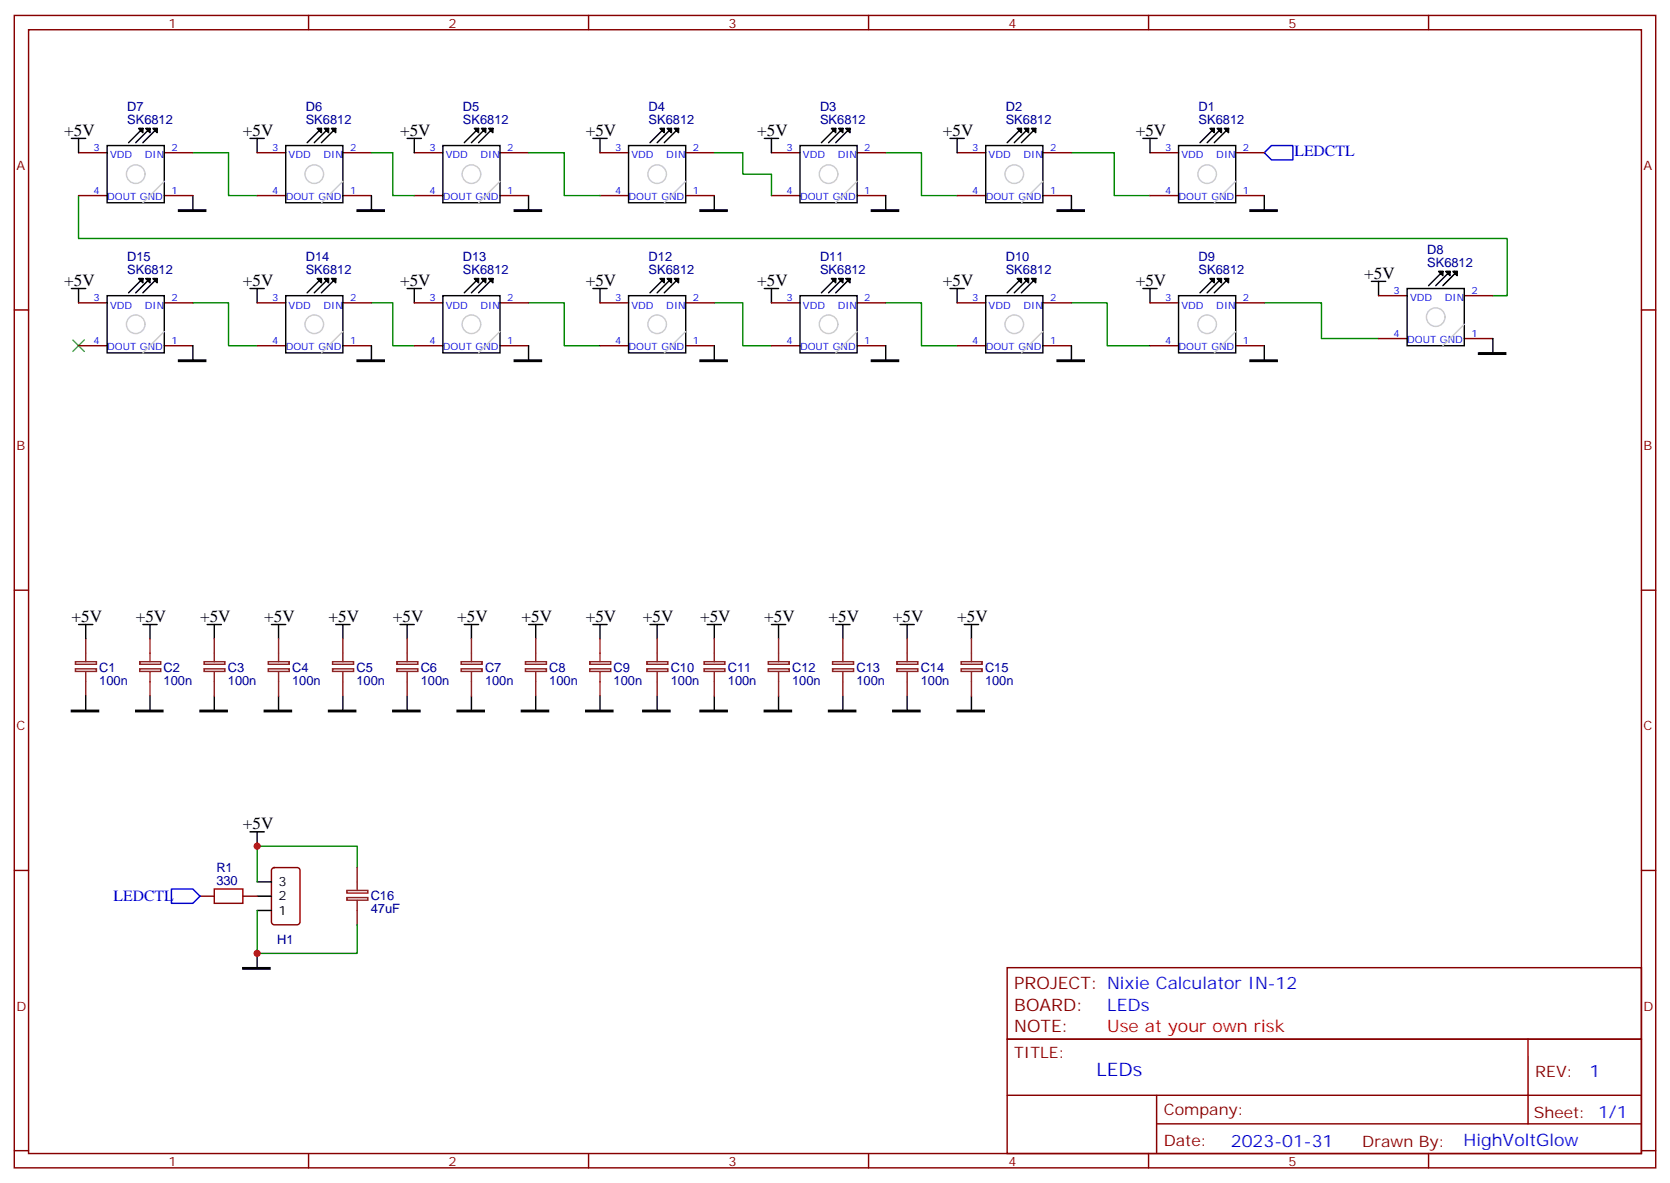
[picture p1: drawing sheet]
<svg xmlns="http://www.w3.org/2000/svg" width="412mm" height="292mm" viewBox="0 0 412 292" stroke-linecap="round" stroke-linejoin="round" font-family="sans-serif">
<g fill="none" stroke="#870000" stroke-width=".35">
<path d="M3.5 3.8h405.4v284.3h-405.4zM7.1 7.3h398.2v277.3h-398.2zM76.2 3.8v3.5M145.3 3.8v3.5M214.5 3.8v3.5M283.6 3.8v3.5M352.8 3.8v3.5M19.4 37.7h7.1M40.6 37.7h7M63.5 37.7h7.1M84.7 37.7h7M102.3 37.7h7.1"/>
<path d="M123.5 37.7h7M148.2 37.7h7M169.3 37.7h7.1M190.5 37.7h7.1M211.7 37.7h7M236.4 37.7h7M257.5 37.7h7.1M284 37.7h7M305.2 37.7h7M19.4 48.3h7.1M40.6 48.3h7M63.5 48.3h7.1"/>
<path d="M84.7 48.3h7M102.3 48.3h7.1M123.5 48.3h7M148.2 48.3h7M169.3 48.3h7.1M190.5 48.3h7.1M211.7 48.3h7M236.4 48.3h7M257.5 48.3h7.1M284 48.3h7M305.2 48.3h7M3.5 76.5h3.6"/>
<path d="M19.4 74.7h7.1M40.6 74.7h7M63.5 74.7h7.1M84.7 74.7h7M102.3 74.7h7.1M123.5 74.7h7M148.2 74.7h7M169.3 74.7h7.1M190.5 74.7h7.1M211.7 74.7h7M236.4 74.7h7M257.5 74.7h7.1"/>
<path d="M284 74.7h7M305.2 74.7h7M340.4 73h7.1M361.6 73h7.1M405.3 76.5h3.6M19.4 85.3h7.1M40.6 85.3h7M63.5 85.3h7.1M84.7 85.3h7M102.3 85.3h7.1M123.5 85.3h7M148.2 85.3h7"/>
<path d="M169.3 85.3h7.1M190.5 85.3h7.1M211.7 85.3h7M236.4 85.3h7M257.5 85.3h7.1M284 85.3h7M305.2 85.3h7M340.4 83.5h7.1M361.6 83.5h7.1M3.5 145.6h3.6M405.3 145.6h3.6M3.5 214.8h3.6"/>
<path d="M67.3 214.3l.4-.2h5.7a.71 .71 0 0 1 .7 .7v12.7a.76 .76 0 0 1-.7 .7h-5.7a.76 .76 0 0 1-.7-.7v-12.7zM405.3 214.8h3.6M49.4 221.1h3.5M60 221.1h3.5M248.7 238.8h156.6v17.6h-156.6zM248.7 256.4h156.6v28.2h-156.6zM377.3 256.4v20.9M248.7 270.2h156.5M285.6 277.3h119.6M285.6 270.2v14.2M3.5 283.9h3.6M76.2 284.6v3.5"/>
<path d="M145.3 284.6v3.5M214.5 284.6v3.5M283.6 284.6v3.5M352.8 284.6v3.5M405.3 283.9h3.6"/>
</g>
<g fill="none" stroke="#000" stroke-width=".35">
<path d="M17.6 34.1h3.6M19.4 34.1v3.6M26.5 35.9h14.1v14.1h-14.1zM34.6 31.7l.3 .7 .4-.7h-1.1l1.1 1v-1l-3.6 3.5M36.3 31.7l.4 .7 .3-.7h-1l1 1v-1l-3.5 3.5M38.1 31.7l.4 .7 .3-.7h-1.1l1.1 1v-1l-3.5 3.5M61.7 34.1h3.6M63.5 34.1v3.6M70.6 35.9h14.1v14.1h-14.1zM78.7 31.7l.3 .7 .4-.7h-1.1l1.1 1v-1l-3.6 3.5M80.4 31.7l.4 .7 .3-.7h-1l1 1v-1l-3.5 3.5M82.2 31.7l.3 .7 .4-.7h-1.1l1.1 1v-1l-3.5 3.5"/>
<path d="M100.5 34.1h3.6M102.3 34.1v3.6M109.4 35.9h14.1v14.1h-14.1zM117.5 31.7l.3 .7 .4-.7h-1.1l1.1 1v-1l-3.5 3.5M119.2 31.7l.4 .7 .3-.7h-1l1 1v-1l-3.5 3.5M121 31.7l.4 .7 .3-.7h-1.1l1.1 1v-1l-3.5 3.5M146.4 34.1h3.5M148.2 34.1v3.6M155.2 35.9h14.1v14.1h-14.1zM163.3 31.7l.4 .7 .3-.7h-1l1 1v-1l-3.5 3.5M165.1 31.7l.4 .7 .3-.7h-1.1l1.1 1v-1l-3.5 3.5M166.9 31.7l.3 .7 .4-.7h-1.1l1.1 1v-1l-3.6 3.5"/>
<path d="M188.7 34.1h3.6M190.5 34.1v3.6M197.6 35.9h14.1v14.1h-14.1zM205.7 31.7l.3 .7 .4-.7h-1.1l1.1 1v-1l-3.6 3.5M207.4 31.7l.4 .7 .3-.7h-1l1 1v-1l-3.5 3.5M209.2 31.7l.3 .7 .4-.7h-1.1l1.1 1v-1l-3.5 3.5M234.6 34.1h3.5M236.4 34.1v3.6M243.4 35.9h14.1v14.1h-14.1zM251.5 31.7l.4 .7 .3-.7h-1l1 1v-1l-3.5 3.5M253.3 31.7l.3 .7 .4-.7h-1.1l1.1 1v-1l-3.5 3.5M255.1 31.7l.3 .7 .4-.7h-1.1l1.1 1v-1l-3.6 3.5"/>
<path d="M282.2 34.1h3.6M284 34.1v3.6M291 35.9h14.2v14.1h-14.2zM299.2 31.7l.3 .7 .4-.7h-1.1l1.1 1v-1l-3.6 3.5M300.9 31.7l.4 .7 .3-.7h-1l1 1v-1l-3.5 3.5M302.7 31.7l.3 .7 .4-.7h-1.1l1.1 1v-1l-3.5 3.5M47.6 48.3v3.5M91.7 48.3v3.5M130.5 48.3v3.5M176.4 48.3v3.5M218.7 48.3v3.5M264.6 48.3v3.5"/>
<path d="M312.2 48.3v3.5M17.6 71.2h3.6M19.4 71.2v3.5M26.5 73h14.1v14.1h-14.1zM34.6 68.7l.3 .7 .4-.7h-1.1l1.1 1.1v-1.1l-3.6 3.5M36.3 68.7l.4 .7 .3-.7h-1l1 1.1v-1.1l-3.5 3.5M38.1 68.7l.4 .7 .3-.7h-1.1l1.1 1.1v-1.1l-3.5 3.5M61.7 71.2h3.6M63.5 71.2v3.5M70.6 73h14.1v14.1h-14.1zM78.7 68.7l.3 .7 .4-.7h-1.1l1.1 1.1v-1.1l-3.6 3.5M80.4 68.7l.4 .7 .3-.7h-1l1 1.1v-1.1l-3.5 3.5"/>
<path d="M82.2 68.7l.3 .7 .4-.7h-1.1l1.1 1.1v-1.1l-3.5 3.5M100.5 71.2h3.6M102.3 71.2v3.5M109.4 73h14.1v14.1h-14.1zM117.5 68.7l.3 .7 .4-.7h-1.1l1.1 1.1v-1.1l-3.5 3.5M119.2 68.7l.4 .7 .3-.7h-1l1 1.1v-1.1l-3.5 3.5M121 68.7l.4 .7 .3-.7h-1.1l1.1 1.1v-1.1l-3.5 3.5M146.4 71.2h3.5M148.2 71.2v3.5M155.2 73h14.1v14.1h-14.1zM163.3 68.7l.4 .7 .3-.7h-1l1 1.1v-1.1l-3.5 3.5M165.1 68.7l.4 .7 .3-.7h-1.1l1.1 1.1v-1.1l-3.5 3.5"/>
<path d="M166.9 68.7l.3 .7 .4-.7h-1.1l1.1 1.1v-1.1l-3.6 3.5M188.7 71.2h3.6M190.5 71.2v3.5M197.6 73h14.1v14.1h-14.1zM205.7 68.7l.3 .7 .4-.7h-1.1l1.1 1.1v-1.1l-3.6 3.5M207.4 68.7l.4 .7 .3-.7h-1l1 1.1v-1.1l-3.5 3.5M209.2 68.7l.3 .7 .4-.7h-1.1l1.1 1.1v-1.1l-3.5 3.5M234.6 71.2h3.5M236.4 71.2v3.5M243.4 73h14.1v14.1h-14.1zM251.5 68.7l.4 .7 .3-.7h-1l1 1.1v-1.1l-3.5 3.5M253.3 68.7l.3 .7 .4-.7h-1.1l1.1 1.1v-1.1l-3.5 3.5"/>
<path d="M255.1 68.7l.3 .7 .4-.7h-1.1l1.1 1.1v-1.1l-3.6 3.5M282.2 71.2h3.6M284 71.2v3.5M291 73h14.2v14.1h-14.2zM299.2 68.7l.3 .7 .4-.7h-1.1l1.1 1.1v-1.1l-3.6 3.5M300.9 68.7l.4 .7 .3-.7h-1l1 1.1v-1.1l-3.5 3.5M302.7 68.7l.3 .7 .4-.7h-1.1l1.1 1.1v-1.1l-3.5 3.5M338.7 69.4h3.5M340.4 69.4v3.6M347.5 71.2h14.1v14.1h-14.1zM355.6 67l.4 .7 .3-.7h-1.1l1.1 1v-1l-3.5 3.5M357.4 67l.3 .7 .4-.7h-1.1l1.1 1v-1l-3.6 3.5"/>
<path d="M359.1 67l.4 .7 .3-.7h-1l1 1v-1l-3.5 3.5M47.6 85.3v3.5M91.7 85.3v3.5M130.5 85.3v3.5M176.4 85.3v3.5M218.7 85.3v3.5M264.6 85.3v3.5M312.2 85.3v3.5M368.7 83.5v3.6M19.4 154.1h3.5M21.2 154.1v3.5M35.3 154.1h3.5"/>
<path d="M37 154.1v3.5M51.2 154.1h3.5M52.9 154.1v3.5M67 154.1h3.6M68.8 154.1v3.5M82.9 154.1h3.5M84.7 154.1v3.5M98.8 154.1h3.5M100.5 154.1v3.5M114.7 154.1h3.5M116.4 154.1v3.5M130.5 154.1h3.6"/>
<path d="M132.3 154.1v3.5M146.4 154.1h3.5M148.2 154.1v3.5M160.5 154.1h3.5M162.3 154.1v3.5M174.6 154.1h3.6M176.4 154.1v3.5M190.5 154.1h3.5M192.3 154.1v3.5M206.4 154.1h3.5M208.1 154.1v3.5M222.2 154.1h3.6"/>
<path d="M224 154.1v3.5M238.1 154.1h3.6M239.9 154.1v3.5M21.2 171.7v3.6M37 171.7v3.6M52.9 171.7v3.6M68.8 171.7v3.6M84.7 171.7v3.6M100.5 171.7v3.6M116.4 171.7v3.6M132.3 171.7v3.6M148.2 171.7v3.6"/>
<path d="M162.3 171.7v3.6M176.4 171.7v3.6M192.3 171.7v3.6M208.1 171.7v3.6M224 171.7v3.6M239.9 171.7v3.6M61.7 205.2h3.6M63.5 217.6h3.5M63.5 205.2v3.6M63.5 224.6h3.5M63.5 221.1h3.5M63.5 235.2v3.6"/>
</g>
<g fill="#000" stroke="#000" stroke-width=".35">
<path d="M44.1 51.8h6.7v.3h-6.7zM88.2 51.8h6.7v.3h-6.7zM127 51.8h6.7v.3h-6.7zM172.9 51.8h6.7v.3h-6.7zM215.2 51.8h6.7v.3h-6.7zM261.1 51.8h6.7v.3h-6.7zM308.7 51.8h6.7v.3h-6.7zM44.1 88.8h6.7v.4h-6.7zM88.2 88.8h6.7v.4h-6.7zM127 88.8h6.7v.4h-6.7zM172.9 88.8h6.7v.4h-6.7zM215.2 88.8h6.7v.4h-6.7z"/>
<path d="M261.1 88.8h6.7v.4h-6.7zM308.7 88.8h6.7v.4h-6.7zM365.1 87.1h6.7v.3h-6.7zM17.6 175.3h6.7v.3h-6.7zM33.5 175.3h6.7v.3h-6.7zM49.4 175.3h6.7v.3h-6.7zM65.3 175.3h6.7v.3h-6.7zM81.1 175.3h6.7v.3h-6.7zM97 175.3h6.7v.3h-6.7zM112.9 175.3h6.7v.3h-6.7zM128.8 175.3h6.7v.3h-6.7zM144.6 175.3h6.7v.3h-6.7z"/>
<path d="M158.7 175.3h6.8v.3h-6.8zM172.9 175.3h6.7v.3h-6.7zM188.7 175.3h6.7v.3h-6.7zM204.6 175.3h6.7v.3h-6.7zM220.5 175.3h6.7v.3h-6.7zM236.4 175.3h6.7v.3h-6.7zM60 238.8h6.7v.3h-6.7z"/>
</g>
<g fill="none" stroke="#008700" stroke-width=".35">
<path d="M47.6 37.7h8.8v10.6h7.1M91.7 37.7h5.3v10.6h5.3M130.5 37.7h8.8v10.6h8.9M176.4 37.7h7v5.3h7.1v5.3M218.7 37.7h8.8v10.6h8.9M264.6 37.7h10.6v10.6h8.8M19.4 48.3v10.5h352.8v14.2h-3.5M47.6 74.7h8.8v10.6h7.1M91.7 74.7h5.3v10.6h5.3M130.5 74.7h8.8v10.6h8.9M176.4 74.7h7v10.6h7.1M218.7 74.7h8.8v10.6h8.9"/>
<path d="M264.6 74.7h8.8v10.6h10.6M312.2 74.7h14.1v8.8h14.1M88.2 214.1v-5.3h-24.7v8.8M63.5 224.6v10.6h24.7v-7"/>
</g>
<path d="M18 83.9l2.8 2.8M20.8 83.9l-2.8 2.8" fill="none" stroke="#3c3" stroke-width=".35"/>
<g fill="none" stroke="#ccc" stroke-width=".35">
<path d="M40.6 44.7l-5.3 5.3M84.7 44.7l-5.3 5.3M123.5 44.7l-5.3 5.3M169.3 44.7l-5.3 5.3M211.7 44.7l-5.3 5.3M257.5 44.7l-5.3 5.3M305.2 44.7l-5.3 5.3M40.6 81.8l-5.3 5.3M84.7 81.8l-5.3 5.3M123.5 81.8l-5.3 5.3M169.3 81.8l-5.3 5.3M211.7 81.8l-5.3 5.3"/>
<path d="M257.5 81.8l-5.3 5.3M305.2 81.8l-5.3 5.3M361.6 80l-5.3 5.3"/>
<circle cx="33.5" cy="43" r="2.29"/>
<circle cx="77.6" cy="43" r="2.29"/>
<circle cx="116.4" cy="43" r="2.29"/>
<circle cx="162.3" cy="43" r="2.29"/>
<circle cx="204.6" cy="43" r="2.29"/>
<circle cx="250.5" cy="43" r="2.29"/>
<circle cx="298.1" cy="43" r="2.29"/>
<circle cx="354.5" cy="78.2" r="2.29"/>
<circle cx="33.5" cy="80" r="2.29"/>
<circle cx="77.6" cy="80" r="2.29"/>
<circle cx="116.4" cy="80" r="2.29"/>
<circle cx="162.3" cy="80" r="2.29"/>
<circle cx="204.6" cy="80" r="2.29"/>
<circle cx="250.5" cy="80" r="2.29"/>
<circle cx="298.1" cy="80" r="2.29"/>
</g>
<path d="M312.2 37.7l1.8-1.8h5.3v3.5h-5.3zM42.3 219.4h5.3l1.8 1.7-1.8 1.8h-5.3z" fill="none" stroke="#00f" stroke-width=".35"/>
<g fill="none" stroke="#8c2424" stroke-width=".35">
<path d="M21.2 157.6v5.7M37 157.6v5.7M52.9 157.6v5.7M68.8 157.6v5.7M84.7 157.6v5.7M100.5 157.6v5.7M116.4 157.6v5.7M132.3 157.6v5.7M148.2 157.6v5.7M162.3 157.6v5.7M176.4 157.6v5.7M192.3 157.6v5.7"/>
<path d="M208.1 157.6v5.7M224 157.6v5.7M239.9 157.6v5.7M18.6 165h5.2v.7h-5.2zM18.6 163.3h5.2v.6h-5.2zM21.2 165.7v6M34.5 165h5.2v.7h-5.2zM34.5 163.3h5.2v.6h-5.2zM37 165.7v6M50.4 165h5.2v.7h-5.2zM50.4 163.3h5.2v.6h-5.2zM52.9 165.7v6"/>
<path d="M66.3 165h5.1v.7h-5.1zM66.3 163.3h5.1v.6h-5.1zM68.8 165.7v6M82.1 165h5.2v.7h-5.2zM82.1 163.3h5.2v.6h-5.2zM84.7 165.7v6M98 165h5.2v.7h-5.2zM98 163.3h5.2v.6h-5.2zM100.5 165.7v6M113.9 165h5.2v.7h-5.2zM113.9 163.3h5.2v.6h-5.2zM116.4 165.7v6"/>
<path d="M129.8 165h5.1v.7h-5.1zM129.8 163.3h5.1v.6h-5.1zM132.3 165.7v6M145.6 165h5.2v.7h-5.2zM145.6 163.3h5.2v.6h-5.2zM148.2 165.7v6M159.7 165h5.2v.7h-5.2zM159.7 163.3h5.2v.6h-5.2zM162.3 165.7v6M173.8 165h5.2v.7h-5.2zM173.8 163.3h5.2v.6h-5.2zM176.4 165.7v6"/>
<path d="M189.7 165h5.2v.7h-5.2zM189.7 163.3h5.2v.6h-5.2zM192.3 165.7v6M205.6 165h5.2v.7h-5.2zM205.6 163.3h5.2v.6h-5.2zM208.1 165.7v6M221.5 165h5.2v.7h-5.2zM221.5 163.3h5.2v.6h-5.2zM224 165.7v6M237.3 165h5.2v.7h-5.2zM237.3 163.3h5.2v.6h-5.2zM239.9 165.7v6"/>
<path d="M85.7 219.7h5.1v.6h-5.1zM88.2 214.1v5.6M85.7 221.5h5.1v.6h-5.1zM88.2 222.2v6"/>
</g>
<path d="M52.9 219.4h7.1v3.5h-7.1z" fill="none" stroke="#a10000" stroke-width=".35"/>
<g fill="#c00">
<circle cx="63.5" cy="235.2" r=".88"/>
<circle cx="63.5" cy="208.8" r=".88"/>
</g>
<text font-size="4.6" fill="#00f" x="270.8" y="265.4">LEDs</text>
<g font-size="4.2">
<text x="15.9" y="33.4">+5V</text>
<text x="60" y="33.4">+5V</text>
<text x="98.8" y="33.4">+5V</text>
<text x="144.6" y="33.4">+5V</text>
<text x="187" y="33.4">+5V</text>
<text x="232.8" y="33.4">+5V</text>
<text x="280.5" y="33.4">+5V</text>
<text x="15.9" y="70.5">+5V</text>
<text x="60" y="70.5">+5V</text>
<text x="98.8" y="70.5">+5V</text>
<text x="144.6" y="70.5">+5V</text>
<text x="187" y="70.5">+5V</text>
<text x="232.8" y="70.5">+5V</text>
<text x="280.5" y="70.5">+5V</text>
<text x="336.9" y="68.7">+5V</text>
<text x="17.6" y="153.4">+5V</text>
<text x="33.5" y="153.4">+5V</text>
<text x="49.4" y="153.4">+5V</text>
<text x="65.3" y="153.4">+5V</text>
<text x="81.1" y="153.4">+5V</text>
<text x="97" y="153.4">+5V</text>
<text x="112.9" y="153.4">+5V</text>
<text x="128.8" y="153.4">+5V</text>
<text x="144.6" y="153.4">+5V</text>
<text x="158.7" y="153.4">+5V</text>
<text x="172.9" y="153.4">+5V</text>
<text x="188.7" y="153.4">+5V</text>
<text x="204.6" y="153.4">+5V</text>
<text x="220.5" y="153.4">+5V</text>
<text x="236.4" y="153.4">+5V</text>
<text x="60" y="204.5">+5V</text>
</g>
<g font-size="4.2" fill="#800">
<text x="250.5" y="244.1">PROJECT: Nixie Calculator IN-12</text>
<text x="250.5" y="249.3">BOARD:</text>
<text x="250.5" y="254.6">NOTE:</text>
</g>
<g font-size="4.2" fill="#00f">
<text x="273.4" y="249.3">LEDs</text>
<text x="392.5" y="265.7">1</text>
<text x="304" y="283">2023-01-31</text>
<text x="361.4" y="282.9">HighVoltGlow</text>
</g>
<text font-size="4.2" fill="#f00" x="273.4" y="254.6">Use at your own risk</text>
<g font-size="3.9" fill="#00f">
<text x="319.7" y="38.4">LEDCTL</text>
<text x="28" y="222.4">LEDCTL</text>
</g>
<g font-size="3.9" fill="#800">
<text x="250.5" y="261">TITLE:</text>
<text x="379.1" y="265.7">REV:</text>
<text x="287.4" y="275.2">Company:</text>
<text x="378.7" y="275.8">Sheet: 1/1</text>
<text x="287.4" y="282.9">Date:</text>
<text x="336.4" y="282.9">Drawn By:</text>
</g>
<g font-size="3.2" fill="#800">
<text x="41.6" y="6.8">1</text>
<text x="110.8" y="6.8">2</text>
<text x="179.9" y="6.8">3</text>
<text x="249.1" y="6.8">4</text>
<text x="318.2" y="6.8">5</text>
<text x="4.1" y="41.9">A</text>
<text x="405.9" y="41.9">A</text>
<text x="4.1" y="111.1">B</text>
<text x="405.9" y="111.1">B</text>
<text x="4.1" y="180.2">C</text>
<text x="405.9" y="180.2">C</text>
<text x="4.1" y="249.3">D</text>
<text x="405.9" y="249.3">D</text>
<text x="41.6" y="287.6">1</text>
<text x="110.8" y="287.6">2</text>
<text x="179.9" y="287.6">3</text>
<text x="249.1" y="287.6">4</text>
<text x="318.2" y="287.6">5</text>
</g>
<g font-size="3.2" fill="#000080">
<text x="31.4" y="27.4">D7</text>
<text x="75.5" y="27.4">D6</text>
<text x="114.3" y="27.4">D5</text>
<text x="160.2" y="27.4">D4</text>
<text x="202.5" y="27.4">D3</text>
<text x="248.4" y="27.4">D2</text>
<text x="296" y="27.4">D1</text>
<text x="31.4" y="30.6">SK6812</text>
<text x="75.5" y="30.6">SK6812</text>
<text x="114.3" y="30.6">SK6812</text>
<text x="160.2" y="30.6">SK6812</text>
<text x="202.5" y="30.6">SK6812</text>
<text x="248.4" y="30.6">SK6812</text>
<text x="296" y="30.6">SK6812</text>
<text x="31.4" y="64.4">D15</text>
<text x="75.5" y="64.4">D14</text>
<text x="114.3" y="64.4">D13</text>
<text x="160.2" y="64.4">D12</text>
<text x="202.5" y="64.4">D11</text>
<text x="248.4" y="64.4">D10</text>
<text x="296" y="64.4">D9</text>
<text x="352.4" y="65.9">SK6812</text>
<text x="352.4" y="62.7">D8</text>
<text x="31.4" y="67.7">SK6812</text>
<text x="75.5" y="67.7">SK6812</text>
<text x="114.3" y="67.7">SK6812</text>
<text x="160.2" y="67.7">SK6812</text>
<text x="202.5" y="67.7">SK6812</text>
<text x="248.4" y="67.7">SK6812</text>
<text x="296" y="67.7">SK6812</text>
<text x="24.5" y="165.8">C1</text>
<text x="40.4" y="165.8">C2</text>
<text x="56.3" y="165.8">C3</text>
<text x="72.1" y="165.8">C4</text>
<text x="88" y="165.8">C5</text>
<text x="103.9" y="165.8">C6</text>
<text x="119.8" y="165.8">C7</text>
<text x="135.6" y="165.8">C8</text>
<text x="151.5" y="165.8">C9</text>
<text x="165.6" y="165.8">C10</text>
<text x="179.7" y="165.8">C11</text>
<text x="195.6" y="165.8">C12</text>
<text x="211.5" y="165.8">C13</text>
<text x="227.4" y="165.8">C14</text>
<text x="243.2" y="165.8">C15</text>
<text x="24.5" y="169">100n</text>
<text x="40.4" y="169">100n</text>
<text x="56.3" y="169">100n</text>
<text x="72.1" y="169">100n</text>
<text x="88" y="169">100n</text>
<text x="103.9" y="169">100n</text>
<text x="119.8" y="169">100n</text>
<text x="135.6" y="169">100n</text>
<text x="151.5" y="169">100n</text>
<text x="165.6" y="169">100n</text>
<text x="179.7" y="169">100n</text>
<text x="195.6" y="169">100n</text>
<text x="211.5" y="169">100n</text>
<text x="227.4" y="169">100n</text>
<text x="243.2" y="169">100n</text>
<text x="53.4" y="215.1">R1</text>
<text x="53.4" y="218.3">330</text>
<text x="91.5" y="225.4">47uF</text>
<text x="91.5" y="222.2">C16</text>
<text x="68.5" y="232.8">H1</text>
</g>
<g font-size="3.2">
<text x="68.8" y="218.7">3</text>
<text x="68.8" y="225.7">1</text>
<text x="68.8" y="222.2">2</text>
</g>
<g font-size="2.5" fill="#00f">
<text x="23.1" y="37.3">3</text>
<text x="27.2" y="39.1">VDD</text>
<text x="35.8" y="39.1">DIN</text>
<text x="42.3" y="37.3">2</text>
<text x="67.2" y="37.3">3</text>
<text x="71.3" y="39.1">VDD</text>
<text x="79.9" y="39.1">DIN</text>
<text x="86.4" y="37.3">2</text>
<text x="106" y="37.3">3</text>
<text x="110.1" y="39.1">VDD</text>
<text x="118.7" y="39.1">DIN</text>
<text x="125.2" y="37.3">2</text>
<text x="151.9" y="37.3">3</text>
<text x="155.9" y="39.1">VDD</text>
<text x="164.5" y="39.1">DIN</text>
<text x="171.1" y="37.3">2</text>
<text x="194.2" y="37.3">3</text>
<text x="198.3" y="39.1">VDD</text>
<text x="206.9" y="39.1">DIN</text>
<text x="213.4" y="37.3">2</text>
<text x="240.1" y="37.3">3</text>
<text x="244.1" y="39.1">VDD</text>
<text x="252.7" y="39.1">DIN</text>
<text x="259.3" y="37.3">2</text>
<text x="287.7" y="37.3">3</text>
<text x="291.7" y="39.1">VDD</text>
<text x="300.4" y="39.1">DIN</text>
<text x="306.9" y="37.3">2</text>
<text x="23.1" y="47.9">4</text>
<text x="42.3" y="47.9">1</text>
<text x="67.2" y="47.9">4</text>
<text x="86.4" y="47.9">1</text>
<text x="106" y="47.9">4</text>
<text x="125.2" y="47.9">1</text>
<text x="151.9" y="47.9">4</text>
<text x="171.1" y="47.9">1</text>
<text x="194.2" y="47.9">4</text>
<text x="213.4" y="47.9">1</text>
<text x="240.1" y="47.9">4</text>
<text x="259.3" y="47.9">1</text>
<text x="287.7" y="47.9">4</text>
<text x="306.9" y="47.9">1</text>
<text x="26.5" y="49.3">DOUT GND</text>
<text x="70.6" y="49.3">DOUT GND</text>
<text x="109.4" y="49.3">DOUT GND</text>
<text x="155.2" y="49.3">DOUT GND</text>
<text x="197.6" y="49.3">DOUT GND</text>
<text x="243.4" y="49.3">DOUT GND</text>
<text x="291" y="49.3">DOUT GND</text>
<text x="23.1" y="74.4">3</text>
<text x="27.2" y="76.1">VDD</text>
<text x="35.8" y="76.1">DIN</text>
<text x="42.3" y="74.4">2</text>
<text x="67.2" y="74.4">3</text>
<text x="71.3" y="76.1">VDD</text>
<text x="79.9" y="76.1">DIN</text>
<text x="86.4" y="74.4">2</text>
<text x="106" y="74.4">3</text>
<text x="110.1" y="76.1">VDD</text>
<text x="118.7" y="76.1">DIN</text>
<text x="125.2" y="74.4">2</text>
<text x="151.9" y="74.4">3</text>
<text x="155.9" y="76.1">VDD</text>
<text x="164.5" y="76.1">DIN</text>
<text x="171.1" y="74.4">2</text>
<text x="194.2" y="74.4">3</text>
<text x="198.3" y="76.1">VDD</text>
<text x="206.9" y="76.1">DIN</text>
<text x="213.4" y="74.4">2</text>
<text x="240.1" y="74.4">3</text>
<text x="244.1" y="76.1">VDD</text>
<text x="252.7" y="76.1">DIN</text>
<text x="259.3" y="74.4">2</text>
<text x="287.7" y="74.4">3</text>
<text x="291.7" y="76.1">VDD</text>
<text x="300.4" y="76.1">DIN</text>
<text x="306.9" y="74.4">2</text>
<text x="344.2" y="72.6">3</text>
<text x="348.2" y="74.4">VDD</text>
<text x="356.8" y="74.4">DIN</text>
<text x="363.4" y="72.6">2</text>
<text x="344.2" y="83.2">4</text>
<text x="363.4" y="83.2">1</text>
<text x="23.1" y="84.9">4</text>
<text x="26.5" y="86.4">DOUT GND</text>
<text x="42.3" y="84.9">1</text>
<text x="67.2" y="84.9">4</text>
<text x="70.6" y="86.4">DOUT GND</text>
<text x="86.4" y="84.9">1</text>
<text x="106" y="84.9">4</text>
<text x="109.4" y="86.4">DOUT GND</text>
<text x="125.2" y="84.9">1</text>
<text x="151.9" y="84.9">4</text>
<text x="155.2" y="86.4">DOUT GND</text>
<text x="171.1" y="84.9">1</text>
<text x="194.2" y="84.9">4</text>
<text x="197.6" y="86.4">DOUT GND</text>
<text x="213.4" y="84.9">1</text>
<text x="240.1" y="84.9">4</text>
<text x="243.4" y="86.4">DOUT GND</text>
<text x="259.3" y="84.9">1</text>
<text x="287.7" y="84.9">4</text>
<text x="291" y="86.4">DOUT GND</text>
<text x="306.9" y="84.9">1</text>
<text x="347.5" y="84.6">DOUT GND</text>
</g>
</svg>
